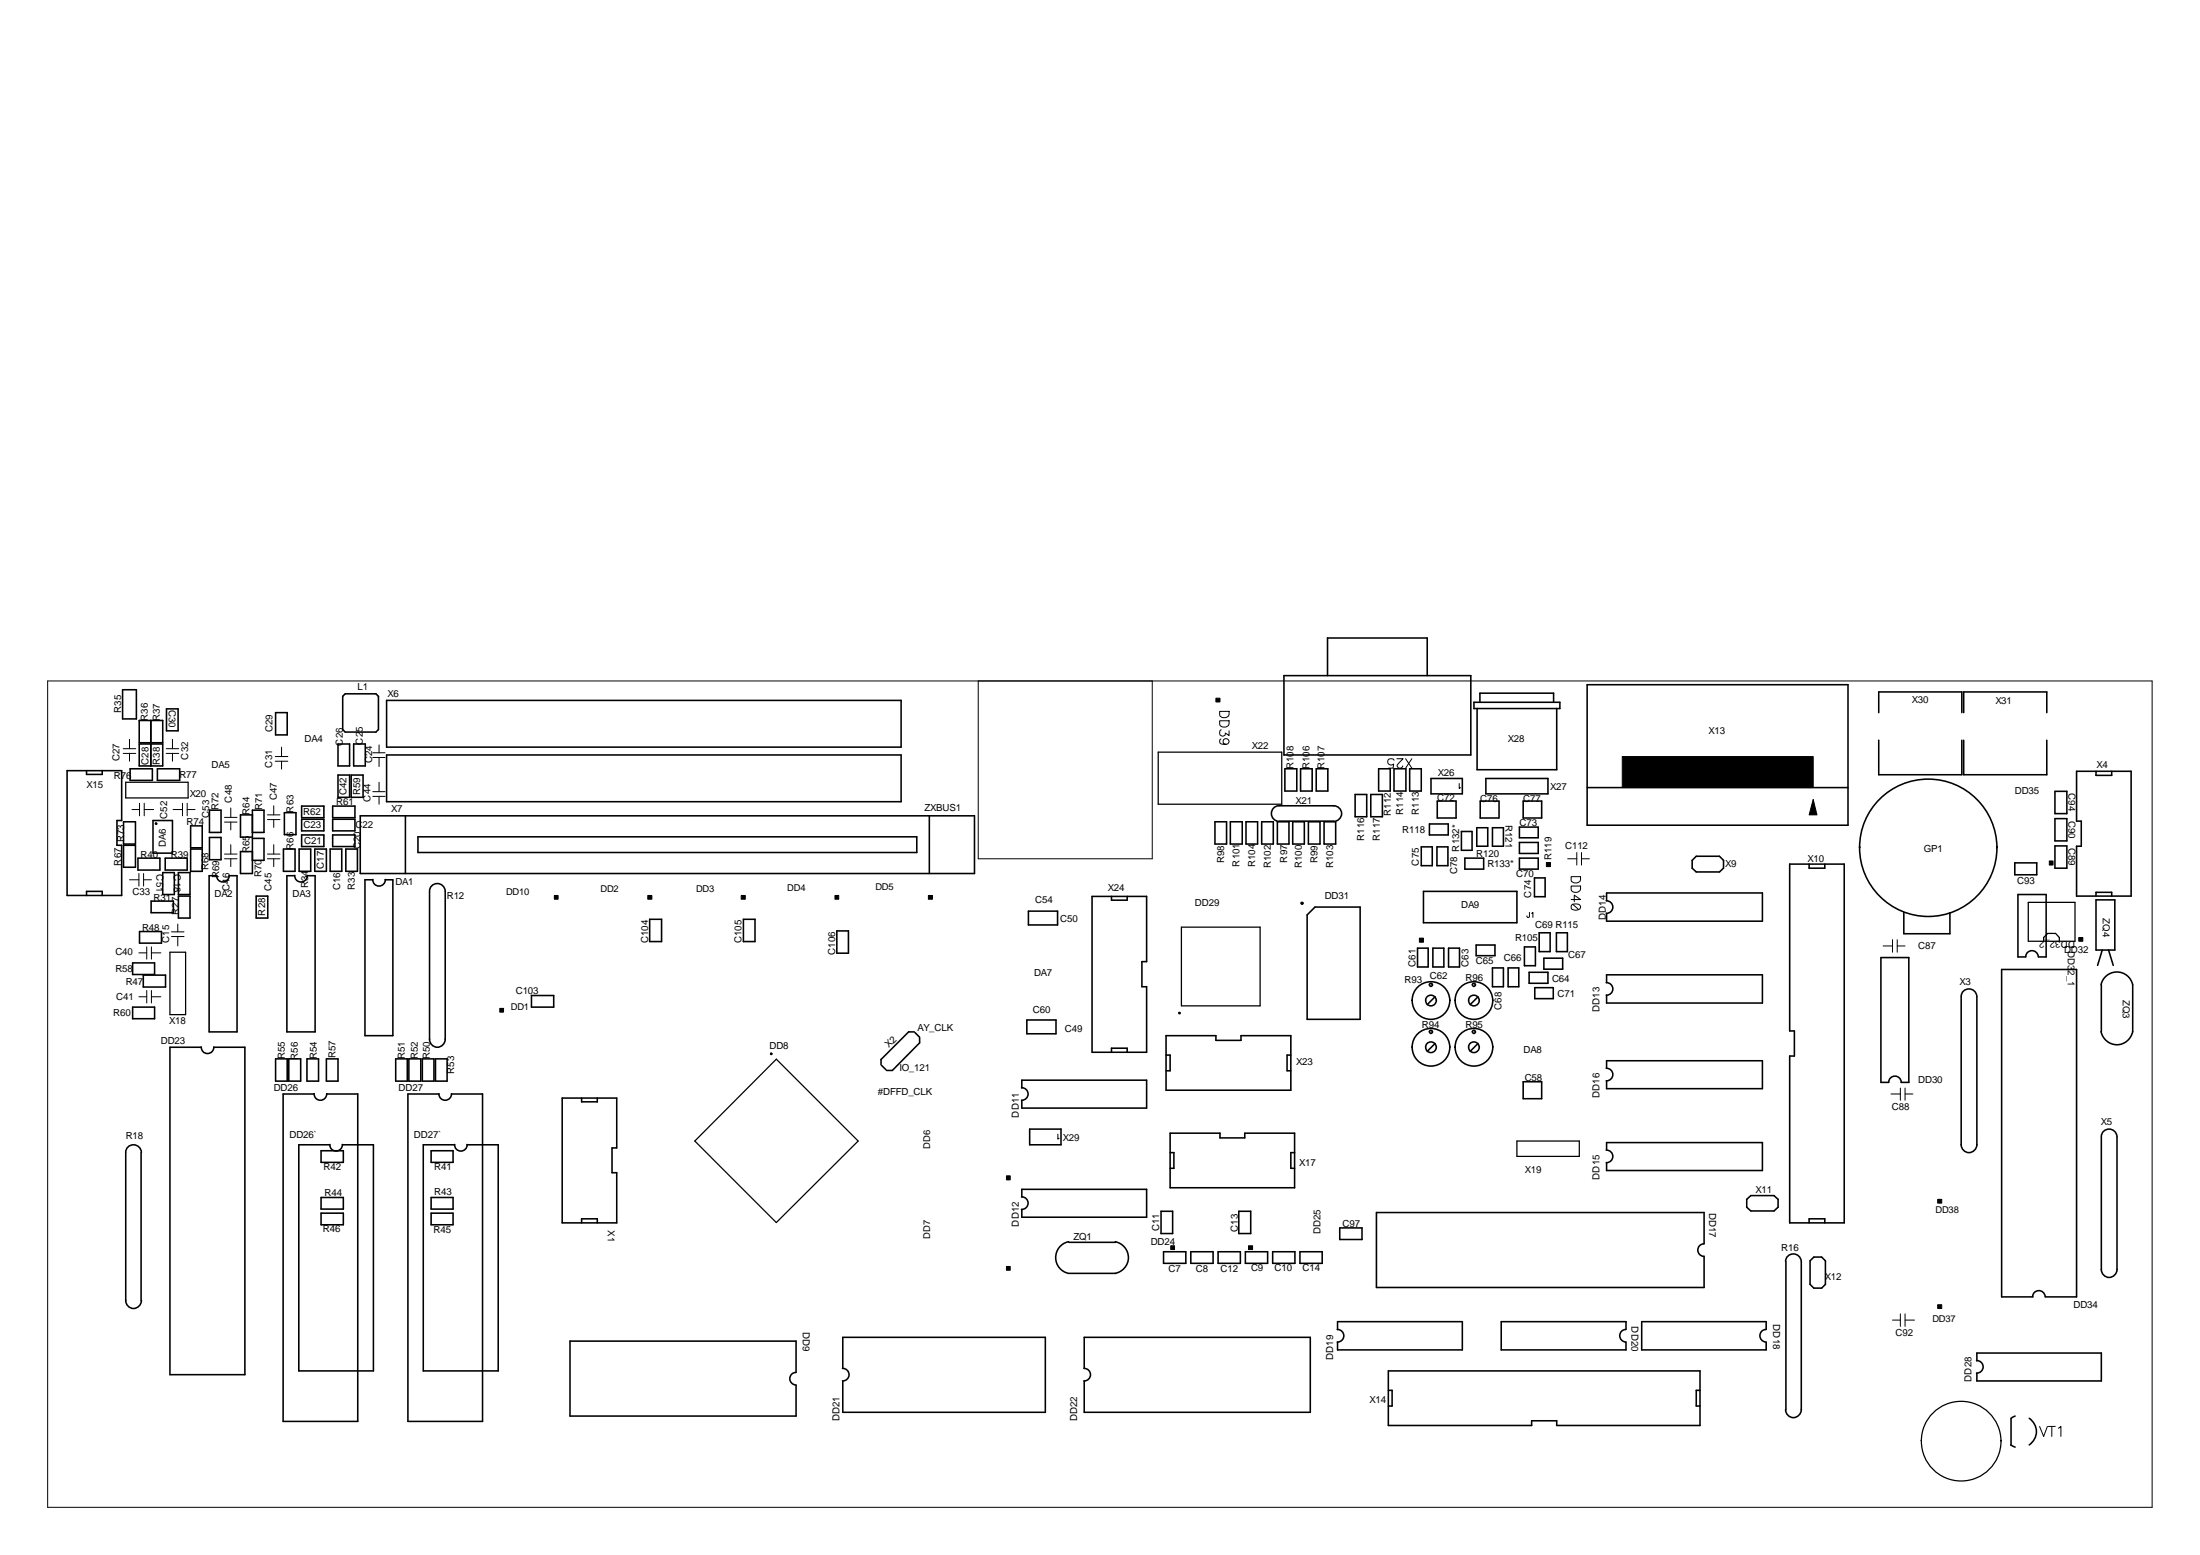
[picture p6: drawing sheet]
<svg xmlns="http://www.w3.org/2000/svg" width="297mm" height="210mm" viewBox="0 0 297 210" stroke-linecap="round" stroke-linejoin="round" font-family="sans-serif">
<g fill="none" stroke="#000" stroke-width=".17">
<path d="M17 105.6h8.4v2.1h-8.4zM156.4 101.5h16.7v7.1h-16.7zM22.9 128.5h2.2v8.5h-2.2zM159.5 125.2h10.6v10.6h-10.6zM273.9 121.8h6.3v5.3h-6.3zM275.9 127.1v-.6l.6-.5h1l.5 .5v.6M104.8 143l11.1 11-11.1 11-11-11zM204.8 154h8.4v2.1h-8.4z"/>
<circle cx="264.8" cy="194.5" r="5.4"/>
</g>
<g fill="none" stroke="#000" stroke-width=".21">
<path d="M16.6 93.1h1.8v3.9h-1.8zM18.8 97.3h3.2v3h-3.2zM20.4 97.3v3M22.5 95.7h1.5v3h-1.5zM37.2 96.2h1.6v3h-1.6zM46.3 94l.3-.3h4.2l.3 .3v4.5l-.3 .3h-4.2l-.3-.3zM52.2 94.5h69.5v6.4h-69.5zM173.4 91.2h25.2v10.7h-25.2zM179.2 91.2v-5.1h13.5v5.1M199 94.8h11.6v.8h-11.6zM199.4 95.6v8.3h10.8v-8.3M199.8 94.8v-1.2h10v1.2"/>
<path d="M214.3 92.4h35.2v19h-35.2zM253.7 96.2v-2.8h11.2v2.8M253.7 99.9v4.7h11.2v-4.7M265.1 99.9v4.7h11.3v-4.7M265.1 96.2v-2.8h11.3v2.8M9.1 104h7.3v6.8h-.6v3.3h.6v6.8h-7.3zM11.7 104v.5h2.1v-.5M16.7 110.9h1.6v3h-1.6zM16.7 114.1h1.6v3h-1.6zM17.6 103.8h3v1.5h-3zM18.6 115.8h3v1.6h-3zM18.8 100.4h3.2v3h-3.2z"/>
<path d="M20.4 100.4v3M20.7 110.8h2.6v4.4h-2.6zM21 111.1l.1 .1h-.1zM21.3 103.8h3v1.5h-3zM22 117.8h1.5v2.9h-1.5zM22.3 115.8h3v1.6h-3zM24.1 117.8h1.6v2.9h-1.6zM25.7 111.5h1.6v2.9h-1.6zM25.7 114.6h1.6v3h-1.6zM28.3 113h1.5v3h-1.5zM28.3 109.4h1.5v3h-1.5zM29.3 118.2a.85 .85 0 0 0 .8 .9 .85 .85 0 0 0 .8-.9"/>
<path d="M29.3 118.2h-1.1v21.1h3.8v-21.1h-1.1M34.1 110h-1.6v3h1.6v-3.6h1.5v3h-1.5M34.1 114.9h-1.6v3h1.6v-4.7h1.5v2.9h-1.5M38.3 114.6h1.5v3h-1.5zM38.4 109.7h1.6v3h-1.6zM39.8 118.2a.85 .85 0 0 0 .8 .9 .85 .85 0 0 0 .9-.9M39.8 118.2h-1.1v21.1h3.8v-21.1h-1M40.4 114.6h1.6v3h-1.6zM40.7 112.7h3v1.6h-3zM40.7 108.8h3v1.6h-3zM40.7 110.6h3v1.6h-3zM42.5 114.6h1.6v3h-1.6z"/>
<path d="M44.6 114.6h1.5v3h-1.5zM44.9 108.8h3v1.6h-3zM44.9 110.6h3v1.6h-3zM44.9 112.7h3v1.6h-3zM45.6 104.6h1.6v3h-1.6zM45.6 100.4h1.6v3h-1.6zM46.7 114.6h1.6v3h-1.6zM47.4 104.6h1.6v3h-1.6zM47.8 100.4h1.5v3h-1.5zM48.6 110.1h83v7.8h-83zM50.3 118.7a.85 .85 0 0 0 .9 .9 .85 .85 0 0 0 .8-.9M50.3 118.8h-1v21h3.7v-21h-1"/>
<path d="M52.2 101.9h69.5v6.3h-69.5zM54.7 110.1v7.8M56.4 113h67.4v2.1h-67.4zM125.5 110.1v7.8M164 110.9h1.6v3h-1.6zM166.1 110.9h1.6v3h-1.6zM168.2 110.9h1.6v3h-1.6zM170.3 110.9h1.6v3h-1.6zM172.5 110.9h1.5v3h-1.5zM172.7 108.8a1.06 1.06 0 0 0-1 1 1.06 1.06 0 0 0 1 1.1M172.7 108.8h7.4M172.7 110.8h7.4"/>
<path d="M173.5 103.8h1.6v3h-1.6zM174.5 110.9h1.6v3h-1.6zM175.6 103.8h1.6v3h-1.6zM176.7 110.9h1.5v3h-1.5zM177.7 103.8h1.6v3h-1.6zM178.8 110.9h1.5v3h-1.5zM180 108.8a1.06 1.06 0 0 1 1.1 1 1.06 1.06 0 0 1-1.1 1.1M183 107.2h1.5v3.1h-1.5zM185.1 107.2h1.5v3.1h-1.5zM186.1 103.8h1.6v3h-1.6zM188.2 103.8h1.6v3h-1.6zM190.3 103.8h1.6v3h-1.6z"/>
<path d="M191.9 114.3h1.5v2.6h-1.5zM193 111.2h2.5v1.5h-2.5zM193.2 105.1h4.2v2.1h-4.2zM194 114.3h1.5v2.6h-1.5zM194.1 108.1h2.5v2.3h-2.5zM197.3 112.2h1.5v2.6h-1.5zM197.8 115.8h2.5v1.5h-2.5zM199.4 111.7h1.5v2.5h-1.5zM200.6 105.1h8.4v2.1h-8.4zM201.5 111.7h1.5v2.5h-1.5zM202.4 108.1h-2.5v2.3h2.5M202.4 108.1v2.3"/>
<path d="M205.1 115.8h2.6v1.5h-2.6zM205.1 111.6h2.6v1.5h-2.6zM205.1 113.7h2.6v1.5h-2.6zM205.7 108.1h2.5v2.3h-2.5zM207.2 118.5h1.4v2.5h-1.4zM214.3 106.3h35.2M229 115.6h3.2l.5 .5v1.1l-.5 .5h-3.2l-.5-.5v-1.1zM241.6 116.6h7.4v48.5h-7.4v-22.5h.7v-3.4h-.7zM244.3 116.6v.6h2.1v-.6M272 116.5h3v1.6h-3zM277.5 110.5h1.6v3h-1.6zM277.5 106.8h1.6v3h-1.6z"/>
<path d="M277.5 114.2h1.6v3h-1.6zM280.4 104.1h7.3v16.9h-7.3v-6.8h.6v-3.4h-.6zM283 104.1v.6h2.1v-.6M11.7 120.9v-.6h2.1v.6M17.9 130h3v1.5h-3zM17.9 135.9h3v1.6h-3zM18.8 125.7h3v1.6h-3zM19.3 131.6h3.1v1.6h-3.1zM20.4 121.6h3v1.6h-3zM24.1 121h1.6v2.9h-1.6zM34.6 121h1.6v2.9h-1.6zM58 120.3a1.06 1.06 0 0 1 1.1-1 1.06 1.06 0 0 1 1 1"/>
<path d="M58 120.3v20M60.1 120.3v20M71.8 134.4h3v1.5h-3zM87.7 124.1h1.6v3h-1.6zM100.4 124.1h1.5v3h-1.5zM113 125.7h1.6v3h-1.6zM123.4 139.3h-.7l-3.7 3.7v.7M123.5 139.4l.6 .6M138.6 137.7h4v1.8h-4zM138.9 123h3.9v1.9h-3.9zM147.4 121h7.4v8.8h-.6v3.4h.6v8.8h-7.4zM150.1 121v.5h2.1v-.5"/>
<path d="M157.4 139.8h6.8v.6h3.4v-.6h6.7v7.4h-16.9zM159.2 136.7l.1 .1h-.1zM175.7 121.8l.2 .1v.1h-.2zM176.5 123.5l1-1.1h6.1v15.2h-7.1zM191.4 128h1.4v2.5h-1.4zM192.2 120.3h12.6v4.3h-12.6zM193.1 139.1h.2l.1 .2-.1 .1-.1 .1-.1-.1zM193.1 132.8h.2l.1 .1-.1 .2-.1 .1-.1-.1zM193.5 128h1.4v2.5h-1.4zM193.8 134.5l-1.1 1.1M195.6 128h1.5v2.5h-1.5zM198.9 139.1h.2l.1 .2-.1 .1-.1 .1-.1-.1z"/>
<path d="M198.9 132.8h.2l.1 .1-.1 .2-.1 .1-.1-.1zM199.3 127.6h2.5v1.4h-2.5zM199.6 134.5l-1.1 1.1M201.5 130.7h1.5v2.5h-1.5zM203.6 130.7h1.5v2.5h-1.5zM205.8 127.8h1.5v2.6h-1.5zM206.5 131.2h2.5v1.5h-2.5zM207.2 133.3h2.5v1.5h-2.5zM207.8 125.9h1.5v2.6h-1.5zM208.4 129.3h2.6v1.5h-2.6zM210.1 125.9h1.5v2.6h-1.5zM216.9 121.6a.85 .85 0 0 1 .9 .8 .85 .85 0 0 1-.9 .9"/>
<path d="M216.9 132.6a.85 .85 0 0 1 .9 .9 .85 .85 0 0 1-.9 .8M216.9 121.6v-1.1h21.1v3.8h-21.1v-1M216.9 132.6v-1h21.1v3.8h-21.1v-1.1M257 123.2v2.8h6.3v-2.8M264.8 134.5a1.06 1.06 0 0 1 1.1-1 1.06 1.06 0 0 1 1 1M264.8 134.5v20M266.9 134.5v20M273.5 129.1a.85 .85 0 0 1 .9-.8 .85 .85 0 0 1 .8 .8M273.5 129.2h-1v-8.5h3.8v8.5h-1.1M283 121.5h2.5v6.7h-2.5zM283 121v-.5h2.1v.5M283.7 139.2a2.17 2.17 0 0 0 2.1 1.8 2.17 2.17 0 0 0 2.2-1.8"/>
<path d="M283.7 132.9a2.18 2.18 0 0 1 2.1-1.7 2.18 2.18 0 0 1 2.2 1.7v6.4M283.7 132.9v6.4M283.8 128.2l-.6 2.1M284.7 128.2l.6 2.1M17 155.5a1.06 1.06 0 0 1 1-1 1.06 1.06 0 0 1 1.1 1M17 155.6v20M19 155.6v20M27.2 141.3a.85 .85 0 0 0 .8 .9 .85 .85 0 0 0 .9-.9M27.2 141.4h-4.3v44.2h10.2v-44.2h-4.2M37.2 142.9h1.6v3h-1.6zM39 142.9h1.6v3h-1.6zM41.4 142.9h1.6v3h-1.6z"/>
<path d="M42.4 147.6a.85 .85 0 0 0 .9 .9 .85 .85 0 0 0 .8-.9M42.4 147.7h-4.2v44.2h10.1v-44.2h-4.2M43.3 155.3h3.1v1.6h-3.1zM44.1 142.9h1.5v3h-1.5zM44.5 154.5a.85 .85 0 0 0 .9 .9 .85 .85 0 0 0 .8-.9M44.5 154.5h-4.2v30.6h10.1v-30.6h-4.2M53.4 142.9h1.6v3h-1.6zM55.2 142.9h1.6v3h-1.6zM57 142.9h1.6v3h-1.6zM58 140.3a1.06 1.06 0 0 0 1.1 1.1 1.06 1.06 0 0 0 1-1.1M58.2 155.3h3v1.6h-3zM58.8 142.9h1.6v3h-1.6z"/>
<path d="M59.3 147.6a.85 .85 0 0 0 .8 .9 .85 .85 0 0 0 .9-.9M59.3 147.7h-4.2v44.2h10.1v-44.2h-4.2M61.4 154.5a.85 .85 0 0 0 .8 .9 .85 .85 0 0 0 .9-.9M61.4 154.5h-4.3v30.6h10.2v-30.6h-4.3M75.9 148.2h7.4v6.8h-.7v3.3h.7v6.8h-7.4zM78.5 148.2v.5h2.1v-.5M104.1 142.2l.1 .1h-.1zM119 143.8l.6 .6M124.2 140v.8l-3.7 3.7h-.8M137.9 146.8a.85 .85 0 0 1 .9 .9 .85 .85 0 0 1-.9 .8M138 146.9v-1.1h16.8v3.8h-16.8v-1.1M139 152.4h4.3v2.1h-4.3z"/>
<path d="M150.1 142v-.5h2.1v.5M157.4 142.4h.6v2.1h-.6M158 153h6.7v.6h3.4v-.6h6.7v7.3h-16.8zM158 155.6h.5v2.1h-.5M174.3 142.4h-.5v2.1h.5M174.8 155.6h-.5v2.1h.5M193.8 140.9l-1.1 1M199.6 140.9l-1.1 1M205.7 146h2.5v2.3h-2.5zM216.9 144.2a.85 .85 0 0 1 .9 .8 .85 .85 0 0 1-.9 .9M216.9 155.3a.85 .85 0 0 1 .9 .8 .85 .85 0 0 1-.9 .8M216.9 144.2v-1h21.1v3.8h-21.1v-1.1"/>
<path d="M216.9 155.3v-1.1h21.1v3.8h-21.1v-1.1M255 146.1a.85 .85 0 0 1 .9-.8 .85 .85 0 0 1 .8 .8M255 146.1h-1v-16.8h3.7v16.8h-1M264.8 154.5a1.06 1.06 0 0 0 1.1 1.1 1.06 1.06 0 0 0 1-1.1M283.7 153.4a1.06 1.06 0 0 1 1.1-1 1.06 1.06 0 0 1 1 1M283.7 153.5v17.9M285.8 153.5v17.9M17 175.5a1.06 1.06 0 0 0 1 1.1 1.06 1.06 0 0 0 1.1-1.1M43.3 161.6h3.1v1.6h-3.1zM43.3 163.8h3.1v1.5h-3.1zM58.2 161.6h3v1.6h-3zM58.2 163.8h3v1.5h-3z"/>
<path d="M78.5 165.1v-.6h2.1v.6M137.9 161.6a.85 .85 0 0 1 .9 .8 .85 .85 0 0 1-.9 .9M138 161.6v-1.1h16.8v3.8h-16.8v-1M144.3 167.6a2.18 2.18 0 0 0-1.8 2.1 2.18 2.18 0 0 0 1.8 2.2M144.3 171.9h6.3M144.3 167.7h6.3M150.6 167.6a2.17 2.17 0 0 1 1.8 2.1 2.17 2.17 0 0 1-1.8 2.2M156.8 163.5h1.5v3h-1.5zM157.1 169h3v1.5h-3zM160.8 169h3v1.5h-3zM164.5 169h3v1.5h-3zM167.3 163.5h1.6v3h-1.6z"/>
<path d="M168.1 169h3.1v1.5h-3.1zM171.8 169h3v1.5h-3zM175.5 169h3v1.5h-3zM180.6 179.5a.85 .85 0 0 1 .8 .8 .85 .85 0 0 1-.8 .9M180.6 179.5v-1.1h16.8v3.8h-16.8v-1M180.9 165.7h3v1.6h-3zM219.5 179.5a.85 .85 0 0 0-.8 .8 .85 .85 0 0 0 .8 .9M219.5 179.5v-1.1h-16.8v3.8h16.8v-1M230 167.9a.85 .85 0 0 0-.8 .9 .85 .85 0 0 0 .8 .8M230.1 167.9v-4.2h-44.3v10.1h44.3v-4.2M235.8 161.9l.6-.5h3.1l.6 .5v1.1l-.6 .5h-3.1l-.6-.5zM238.4 179.5a.85 .85 0 0 0-.8 .8 .85 .85 0 0 0 .8 .9"/>
<path d="M238.5 179.5v-1.1h-16.8v3.8h16.8v-1M241.1 170.3a1.06 1.06 0 0 1 1-1 1.06 1.06 0 0 1 1.1 1M241.1 170.3v20M243.2 170.3v20M244.3 165.1v-.6h2.1v.6M244.4 170.2l.5-.5h1.1l.5 .5v3.2l-.5 .5h-1.1l-.5-.5zM274.4 175a.85 .85 0 0 1 .9-.8 .85 .85 0 0 1 .8 .8M274.5 175.1h-4.2v-44.2h10.1v44.2h-4.3M283.7 171.3a1.06 1.06 0 0 0 1.1 1.1 1.06 1.06 0 0 0 1-1.1M107.4 185.3a.85 .85 0 0 0-.8 .8 .85 .85 0 0 0 .8 .9M107.5 185.3v-4.3h-30.5v10.1h30.5v-4.1M113.7 184.7a.85 .85 0 0 1 .9 .9 .85 .85 0 0 1-.9 .8"/>
<path d="M113.8 184.7v-4.2h27.3v10.1h-27.3v-4.2M146.3 184.7a.85 .85 0 0 1 .9 .9 .85 .85 0 0 1-.9 .8M146.4 184.7v-4.2h30.5v10.1h-30.5v-4.2M187.5 185.1h42v7.3h-19.3v-.6h-3.4v.6h-19.3zM187.5 187.7h.5v2.1h-.5M229.5 187.7h-.5v2.1h.5M241.1 190.3a1.06 1.06 0 0 0 1 1.1 1.06 1.06 0 0 0 1.1-1.1M266.9 183.7a.85 .85 0 0 1 .9 .8 .85 .85 0 0 1-.9 .8M266.9 183.7v-1.1h16.8v3.8h-16.8v-1.1M271.5 195l.6 .3M271.5 191.5v3.6M272.1 191.1l-.6 .3"/>
<path d="M274 191.4a2.15 2.15 0 0 1 0 3.6"/>
<circle cx="260.3" cy="114.4" r="9.3"/>
<circle cx="193.2" cy="135" r=".73"/>
<circle cx="193.2" cy="135.1" r="2.55"/>
<circle cx="199" cy="135" r=".73"/>
<circle cx="199" cy="135.1" r="2.55"/>
<circle cx="193.2" cy="141.4" r=".73"/>
<circle cx="193.2" cy="141.4" r="2.55"/>
<circle cx="199" cy="141.4" r=".73"/>
<circle cx="199" cy="141.4" r="2.55"/>
</g>
<g fill="none" stroke="#000" stroke-width=".14">
<path d="M6.4 91.9h284.2v111.6h-284.2zM17.5 99.8v1.3M23.3 99.8v1.3M132.1 91.9v24h23.5v-24M164.7 96h1.2v.4a.75 .75 0 0 1-1.2 .3zM164.7 97.3h1.2v.4a.75 .75 0 0 1-1.2 .2zM164.8 99.8a.39 .39 0 0 0 .1 .6 .81 .81 0 0 0 1-.3 .4 .4 0 0 0-.3-.4 .4 .4 0 0 0-.4 .3 .4 .4 0 0 0 .3 .5M164.9 98.5a.43 .43 0 0 0-.2 .7 .43 .43 0 0 0 .7-.1v-.2l.5 .4v-.6M16.6 101.1h1.7M16.6 101.7h1.7M17.5 118.8h1.3M17.5 101.7v1.1"/>
<path d="M17.8 109.3h1M18.8 117.9v1.7M18.8 108.4v1.7M19.4 118.8h1M19.4 117.9v1.7M19.5 109.3h1.2M19.5 108.4v1.7M22.4 101.1h1.7M22.4 101.7h1.7M23.3 101.7v1.1M23.4 109.3h1.2M24.6 108.4v1.7"/>
<path d="M25.3 109.3h1M25.3 108.4v1.7M30.3 115.3h1.7M30.3 115.9h1.7M30.3 110.3h1.7M30.3 111h1.7M31.2 109.1v1.2M31.2 111v1M31.2 114v1.3M31.2 115.9v1.1M36.1 115.3h1.7M36.1 115.9h1.7"/>
<path d="M36.1 110h1.7M36.1 110.6h1.7M37 108.8v1.2M37 110.6v1.1M37 114v1.3M37 115.9v1.1M37.2 102.1h1.7M37.2 102.8h1.7M38 100.9v1.2M38 102.8v1M50.3 106.9h1.7M50.3 107.5h1.7"/>
<path d="M50.3 102.2h1.7M50.3 101.6h1.7M51.2 100.6v1M51.2 102.2v1.3M51.2 105.6v1.3M51.2 107.5v1.1M188.2 102.6a.46 .46 0 0 0-.7-.1 .46 .46 0 0 0 0 .7 .46 .46 0 0 0 .7-.1l-.1 .6h-.6M188.6 102.4h.8l-.6 .6-.2 .4a.44 .44 0 0 0 .5 .3l.3-.3M189.8 102.4l.8 1.3M190.6 102.4l-.8 1.3M197 105.8v.6l.2-.1M211.7 115.9h1.2"/>
<path d="M212.1 118.3h1.3v.5a.75 .75 0 0 1-1.2 .2zM212.1 119.6h1.3v.4a.75 .75 0 0 1-1.2 .2zM212.9 115.1v1.7M213.5 115.9h1.1M213.5 115.1v1.7M18.8 134.5h1M18.8 128.6h1M19.8 127.8v1.7M19.8 133.7v1.7M20.4 134.5h1.3M20.4 127.8v1.7M20.4 133.7v1.7"/>
<path d="M20.4 128.6h1.3M23.2 126.4h1.6M23.2 125.8h1.6M24 124.7v1.1M24 126.4v1.3M206.5 123.2v.6h-.3v-.2M206.8 123.3l.2-.1v.6M212.1 121.4h1.3l-.8-.6v.9M212.2 122.2a.87 .87 0 0 1 1.2 .2v.1a.83 .83 0 0 1-1.2 .2zM212.3 122.1l.8 .7M254.3 127.7h1.2M255.5 126.8v1.7"/>
<path d="M256.2 127.7h1M256.2 126.8v1.7M142.8 153.1v.7l.2-.2M255.3 147.7h1.3M256.6 146.9v1.6M257.2 146.9v1.6M257.2 147.7h1.1M255.5 178.2h1.1M256.6 177.3v1.7M257.2 178.2h1.3M257.2 177.3v1.7M275.4 192.5l.5 1.4 .5-1.4"/>
<path d="M276.6 192.5h.9M277 192.5v1.4M277.9 192.8l.4-.3v1.4"/>
</g>
<g fill="#000" stroke="#000" stroke-width=".14">
<path d="M164.2 94.2h.5v.6h-.5z" fill-rule="evenodd"/>
<path d="M208.8 116.4h.5v.6h-.5z" fill-rule="evenodd"/>
<path d="M219 102.1h25.8v4.2h-25.8z" fill-rule="evenodd"/>
<path d="M244.8 107.9l.5 2.1h-1z" fill-rule="evenodd"/>
<path d="M276.7 116.2h.5v.6h-.5z" fill-rule="evenodd"/>
<path d="M67.5 136.1h.5v.5h-.5z" fill-rule="evenodd"/>
<path d="M74.8 120.9h.6v.5h-.6z" fill-rule="evenodd"/>
<path d="M87.5 120.9h.5v.5h-.5z" fill-rule="evenodd"/>
<path d="M100.1 120.9h.5v.5h-.5z" fill-rule="evenodd"/>
<path d="M112.7 120.9h.5v.5h-.5z" fill-rule="evenodd"/>
<path d="M125.3 120.9h.6v.5h-.6z" fill-rule="evenodd"/>
<path d="M191.6 126.6h.6v.6h-.6z" fill-rule="evenodd"/>
<path d="M280.7 126.5h.5v.6h-.5z" fill-rule="evenodd"/>
<path d="M135.9 158.7h.5v.6h-.5z" fill-rule="evenodd"/>
<path d="M135.9 171h.5v.5h-.5z" fill-rule="evenodd"/>
<path d="M158.1 168.2h.5v.5h-.5z" fill-rule="evenodd"/>
<path d="M168.6 168.2h.5v.5h-.5z" fill-rule="evenodd"/>
<path d="M261.6 176.1h.6v.5h-.6z" fill-rule="evenodd"/>
<path d="M261.6 161.9h.6v.5h-.6z" fill-rule="evenodd"/>
</g>
<g font-size="1.3">
<text x="22.8" y="95.8" transform="rotate(90 22.8 95.8)">C30</text>
<text x="48.3" y="93.1">L1</text>
<text x="52.3" y="94.1">X6</text>
<text x="258.1" y="94.9">X30</text>
<text x="269.4" y="95.1">X31</text>
<text x="16.3" y="96.2" transform="rotate(-90 16.3 96.2)">R35</text>
<text x="19.9" y="97.3" transform="rotate(-90 19.9 97.3)">R36</text>
<text x="21.6" y="97.4" transform="rotate(-90 21.6 97.4)">R37</text>
<text x="36.8" y="98.9" transform="rotate(-90 36.8 98.9)">C29</text>
<text x="41.1" y="100.1">DA4</text>
<text x="46.3" y="100.6" transform="rotate(-90 46.3 100.6)">C26</text>
<text x="49" y="100.5" transform="rotate(-90 49 100.5)">C25</text>
<text x="169" y="101.1">X22</text>
<text x="203.6" y="100.2">X28</text>
<text x="230.7" y="99">X13</text>
<text x="11.7" y="106.3">X15</text>
<text x="15.4" y="105.2">R76</text>
<text x="16.1" y="102.8" transform="rotate(-90 16.1 102.8)">C27</text>
<text x="20.1" y="103.3" transform="rotate(-90 20.1 103.3)">C28</text>
<text x="21.6" y="103.3" transform="rotate(-90 21.6 103.3)">R38</text>
<text x="24.2" y="105">R77</text>
<text x="25.4" y="102.5" transform="rotate(-90 25.4 102.5)">C32</text>
<text x="25.6" y="107.6">X20</text>
<text x="28.6" y="103.7">DA5</text>
<text x="36.7" y="103.6" transform="rotate(-90 36.7 103.6)">C31</text>
<text x="46.8" y="107.4" transform="rotate(-90 46.8 107.4)">C42</text>
<text x="48.6" y="107.4" transform="rotate(-90 48.6 107.4)">R59</text>
<text x="50.2" y="103.1" transform="rotate(-90 50.2 103.1)">C24</text>
<text x="174.6" y="103.8" transform="rotate(-90 174.6 103.8)">R108</text>
<text x="176.8" y="103.8" transform="rotate(-90 176.8 103.8)">R106</text>
<text x="178.8" y="103.8" transform="rotate(-90 178.8 103.8)">R107</text>
<text x="194.1" y="104.7">X26</text>
<text x="209.3" y="106.6">X27</text>
<text x="272" y="107.2">DD35</text>
<text x="279.3" y="107.1" transform="rotate(90 279.3 107.1)">C94</text>
<text x="283.1" y="103.7">X4</text>
<text x="16.8" y="113.7" transform="rotate(-90 16.8 113.7)">R73</text>
<text x="22.6" y="110.5" transform="rotate(-90 22.6 110.5)">C52</text>
<text x="25.2" y="111.4">R74</text>
<text x="28.2" y="110.4" transform="rotate(-90 28.2 110.4)">C53</text>
<text x="29.5" y="109.4" transform="rotate(-90 29.5 109.4)">R72</text>
<text x="31.3" y="108.3" transform="rotate(-90 31.3 108.3)">C48</text>
<text x="33.7" y="110" transform="rotate(-90 33.7 110)">R64</text>
<text x="35.4" y="109.4" transform="rotate(-90 35.4 109.4)">R71</text>
<text x="37.4" y="108" transform="rotate(-90 37.4 108)">C47</text>
<text x="39.6" y="109.7" transform="rotate(-90 39.6 109.7)">R63</text>
<text x="40.9" y="110.1">R62</text>
<text x="41" y="111.8">C23</text>
<text x="41.1" y="113.9">C21</text>
<text x="45.4" y="108.7">R61</text>
<text x="48" y="111.8">C22</text>
<text x="50" y="108.2" transform="rotate(-90 50 108.2)">C44</text>
<text x="52.8" y="109.6">X7</text>
<text x="124.8" y="109.5">ZXBUS1</text>
<text x="174.9" y="108.5">X21</text>
<text x="184.2" y="113.5" transform="rotate(-90 184.2 113.5)">R116</text>
<text x="186.3" y="113.5" transform="rotate(-90 186.3 113.5)">R117</text>
<text x="187.8" y="110.1" transform="rotate(-90 187.8 110.1)">R112</text>
<text x="189.3" y="112.4">R118</text>
<text x="189.4" y="110" transform="rotate(-90 189.4 110)">R114</text>
<text x="191.6" y="110" transform="rotate(-90 191.6 110)">R113</text>
<text x="194.1" y="108.1">C72</text>
<text x="199.9" y="108.2">C76</text>
<text x="203.3" y="111.4" transform="rotate(90 203.3 111.4)">R121</text>
<text x="205.1" y="111.6">C73</text>
<text x="205.7" y="108.2">C77</text>
<text x="279.3" y="110.8" transform="rotate(90 279.3 110.8)">C90</text>
<text x="16.3" y="116.9" transform="rotate(-90 16.3 116.9)">R67</text>
<text x="19" y="115.9">R40</text>
<text x="21.1" y="118" transform="rotate(90 21.1 118)">C51</text>
<text x="22.4" y="114.4" transform="rotate(-90 22.4 114.4)">DA6</text>
<text x="23.1" y="115.8">R39</text>
<text x="23.5" y="118" transform="rotate(90 23.5 118)">C18</text>
<text x="28.2" y="117.5" transform="rotate(-90 28.2 117.5)">R68</text>
<text x="29.6" y="118.5" transform="rotate(-90 29.6 118.5)">R69</text>
<text x="33.7" y="115.2" transform="rotate(-90 33.7 115.2)">R65</text>
<text x="35.3" y="118.4" transform="rotate(-90 35.3 118.4)">R70</text>
<text x="39.6" y="114.7" transform="rotate(-90 39.6 114.7)">R66</text>
<text x="41.6" y="119.9" transform="rotate(-90 41.6 119.9)">R34</text>
<text x="43.7" y="117.3" transform="rotate(-90 43.7 117.3)">C17</text>
<text x="48.7" y="114.6" transform="rotate(-90 48.7 114.6)">C20</text>
<text x="53.4" y="119.5">DA1</text>
<text x="165.3" y="116.6" transform="rotate(-90 165.3 116.6)">R98</text>
<text x="167.3" y="117" transform="rotate(-90 167.3 117)">R101</text>
<text x="169.5" y="117.1" transform="rotate(-90 169.5 117.1)">R104</text>
<text x="171.6" y="117.2" transform="rotate(-90 171.6 117.2)">R102</text>
<text x="173.8" y="116.4" transform="rotate(-90 173.8 116.4)">R97</text>
<text x="175.8" y="117.2" transform="rotate(-90 175.8 117.2)">R100</text>
<text x="177.9" y="116.6" transform="rotate(-90 177.9 116.6)">R99</text>
<text x="180" y="117.2" transform="rotate(-90 180 117.2)">R103</text>
<text x="191.6" y="116.9" transform="rotate(-90 191.6 116.9)">C75</text>
<text x="196.7" y="118" transform="rotate(-90 196.7 118)">C78 R132*</text>
<text x="199.3" y="115.7">R120</text>
<text x="200.8" y="117">R133*</text>
<text x="204.7" y="118.4">C70</text>
<text x="209.5" y="116.1" transform="rotate(-90 209.5 116.1)">R119</text>
<text x="211.3" y="114.6">C112</text>
<text x="232.9" y="117">X9</text>
<text x="244.1" y="116.3">X10</text>
<text x="259.8" y="115">GP1</text>
<text x="272.4" y="119.3">C93</text>
<text x="279.3" y="114.4" transform="rotate(90 279.3 114.4)">C89</text>
<text x="17.9" y="120.8">C33</text>
<text x="19.2" y="125.7">R48</text>
<text x="20.7" y="121.7">R31</text>
<text x="24.1" y="123.5" transform="rotate(-90 24.1 123.5)">R27</text>
<text x="29" y="121.1">DA2</text>
<text x="31" y="120.2" transform="rotate(-90 31 120.2)">C46</text>
<text x="35.8" y="123.6" transform="rotate(-90 35.8 123.6)">R28</text>
<text x="36.7" y="120.2" transform="rotate(-90 36.7 120.2)">C45</text>
<text x="39.5" y="121">DA3</text>
<text x="45.9" y="120.2" transform="rotate(-90 45.9 120.2)">C16</text>
<text x="47.9" y="120.1" transform="rotate(-90 47.9 120.1)">R33</text>
<text x="60.3" y="121.3">R12</text>
<text x="68.3" y="120.8">DD10</text>
<text x="81.1" y="120.4">DD2</text>
<text x="94" y="120.4">DD3</text>
<text x="106.3" y="120.3">DD4</text>
<text x="118.2" y="120.2">DD5</text>
<text x="139.8" y="121.9">C54</text>
<text x="143.1" y="124.4">C50</text>
<text x="149.6" y="120.3">X24</text>
<text x="161.3" y="122.3">DD29</text>
<text x="178.9" y="121.4">DD31</text>
<text x="197.3" y="122.6">DA9</text>
<text x="206.7" y="121.2" transform="rotate(-90 206.7 121.2)">C74</text>
<text x="207.3" y="125.2">C69 R115</text>
<text x="216.8" y="124.2" transform="rotate(-90 216.8 124.2)">DD14</text>
<text x="283.9" y="124" transform="rotate(90 283.9 124)">ZQ4</text>
<text x="15.6" y="131.2">R58</text>
<text x="15.6" y="128.9">C40</text>
<text x="22.9" y="127.3" transform="rotate(-90 22.9 127.3)">C15</text>
<text x="87.5" y="127.3" transform="rotate(-90 87.5 127.3)">C104</text>
<text x="100.1" y="127.3" transform="rotate(-90 100.1 127.3)">C105</text>
<text x="112.8" y="128.9" transform="rotate(-90 112.8 128.9)">C106</text>
<text x="139.6" y="131.8">DA7</text>
<text x="191.1" y="130.5" transform="rotate(-90 191.1 130.5)">C61</text>
<text x="198.3" y="130.5" transform="rotate(-90 198.3 130.5)">C63</text>
<text x="199.3" y="130.2">C65</text>
<text x="203" y="129.7">C66</text>
<text x="204.6" y="127.1">R105</text>
<text x="211.8" y="129.3">C67</text>
<text x="259" y="128.1">C87</text>
<text x="278.7" y="128.7">DD32</text>
<text x="279.2" y="128.3" transform="rotate(90 279.2 128.3)">DD32_1</text>
<text x="280.2" y="127" transform="rotate(-180 280.2 127)">DD32_2</text>
<text x="15.3" y="137.1">R60</text>
<text x="15.7" y="134.9">C41</text>
<text x="17" y="132.9">R47</text>
<text x="69" y="136.3">DD1</text>
<text x="69.6" y="134.1">C103</text>
<text x="139.4" y="136.8">C60</text>
<text x="189.7" y="132.7">R93</text>
<text x="193" y="132.2">C62</text>
<text x="197.9" y="132.4">R96</text>
<text x="202.7" y="136.3" transform="rotate(-90 202.7 136.3)">C68</text>
<text x="209.5" y="132.5">C64</text>
<text x="210.3" y="134.6">C71</text>
<text x="215.9" y="136.6" transform="rotate(-90 215.9 136.6)">DD13</text>
<text x="264.6" y="132.9">X3</text>
<text x="286.6" y="135" transform="rotate(90 286.6 135)">ZQ3</text>
<text x="21.7" y="140.9">DD23</text>
<text x="22.9" y="138.2">X18</text>
<text x="38.4" y="143" transform="rotate(-90 38.4 143)">R55</text>
<text x="40.2" y="143.1" transform="rotate(-90 40.2 143.1)">R56</text>
<text x="42.8" y="143" transform="rotate(-90 42.8 143)">R54</text>
<text x="45.3" y="142.8" transform="rotate(-90 45.3 142.8)">R57</text>
<text x="54.7" y="143" transform="rotate(-90 54.7 143)">R51</text>
<text x="56.4" y="143" transform="rotate(-90 56.4 143)">R52</text>
<text x="58" y="143" transform="rotate(-90 58 143)">R50</text>
<text x="103.9" y="141.6">DD8</text>
<text x="120" y="141.5" transform="rotate(-45 120 141.5)">X2</text>
<text x="123.9" y="139.2">AY_CLK</text>
<text x="143.8" y="139.2">C49</text>
<text x="175" y="143.8">X23</text>
<text x="192" y="138.7">R94</text>
<text x="197.9" y="138.8">R95</text>
<text x="205.7" y="142.1">DA8</text>
<text x="37" y="147.2">DD26</text>
<text x="53.8" y="147.2">DD27</text>
<text x="61.3" y="145" transform="rotate(-90 61.3 145)">R53</text>
<text x="118.5" y="147.8">#DFFD_CLK</text>
<text x="121.5" y="144.6">IO_121</text>
<text x="205.9" y="145.9">C58</text>
<text x="215.9" y="148.2" transform="rotate(-90 215.9 148.2)">DD16</text>
<text x="255.4" y="149.9">C88</text>
<text x="259" y="146.2">DD30</text>
<text x="17" y="153.7">R18</text>
<text x="39.1" y="153.6">DD26`</text>
<text x="55.9" y="153.6">DD27`</text>
<text x="125.6" y="155" transform="rotate(-90 125.6 155)">DD6</text>
<text x="137.5" y="150.8" transform="rotate(-90 137.5 150.8)">DD11</text>
<text x="143.5" y="154">X29</text>
<text x="283.6" y="151.9">X5</text>
<text x="43.7" y="157.9">R42</text>
<text x="43.8" y="161.5">R44</text>
<text x="58.6" y="157.9">R41</text>
<text x="58.6" y="161.3">R43</text>
<text x="175.4" y="157.4">X17</text>
<text x="205.9" y="158.4">X19</text>
<text x="215.9" y="159.3" transform="rotate(-90 215.9 159.3)">DD15</text>
<text x="237" y="161.1">X11</text>
<text x="43.6" y="166.3">R46</text>
<text x="58.5" y="166.4">R45</text>
<text x="82.1" y="166.1" transform="rotate(90 82.1 166.1)">X1</text>
<text x="125.6" y="167.3" transform="rotate(-90 125.6 167.3)">DD7</text>
<text x="137.5" y="165.6" transform="rotate(-90 137.5 165.6)">DD12</text>
<text x="144.9" y="167.4">ZQ1</text>
<text x="155.4" y="168">DD24</text>
<text x="156.5" y="166.2" transform="rotate(-90 156.5 166.2)">C11</text>
<text x="167.1" y="166.3" transform="rotate(-90 167.1 166.3)">C13</text>
<text x="178.3" y="166.6" transform="rotate(-90 178.3 166.6)">DD25</text>
<text x="181.3" y="165.6">C97</text>
<text x="230.8" y="163.7" transform="rotate(90 230.8 163.7)">DD17</text>
<text x="261.3" y="163.8">DD38</text>
<text x="157.8" y="171.7">C7</text>
<text x="161.5" y="171.8">C8</text>
<text x="164.8" y="171.7">C12</text>
<text x="168.9" y="171.5">C9</text>
<text x="172.1" y="171.5">C10</text>
<text x="175.9" y="171.5">C14</text>
<text x="240.5" y="168.9">R16</text>
<text x="246.4" y="172.8">X12</text>
<text x="108.4" y="179.8" transform="rotate(90 108.4 179.8)">DD9</text>
<text x="220.3" y="179" transform="rotate(90 220.3 179)">DD20</text>
<text x="239.4" y="178.7" transform="rotate(90 239.4 178.7)">DD18</text>
<text x="260.9" y="178.4">DD37</text>
<text x="280" y="176.5">DD34</text>
<text x="180" y="183.6" transform="rotate(-90 180 183.6)">DD19</text>
<text x="255.9" y="180.4">C92</text>
<text x="113.4" y="191.9" transform="rotate(-90 113.4 191.9)">DD21</text>
<text x="145.5" y="191.9" transform="rotate(-90 145.5 191.9)">DD22</text>
<text x="184.9" y="189.3">X14</text>
<text x="266.2" y="186.5" transform="rotate(-90 266.2 186.5)">DD28</text>
</g>
</svg>
